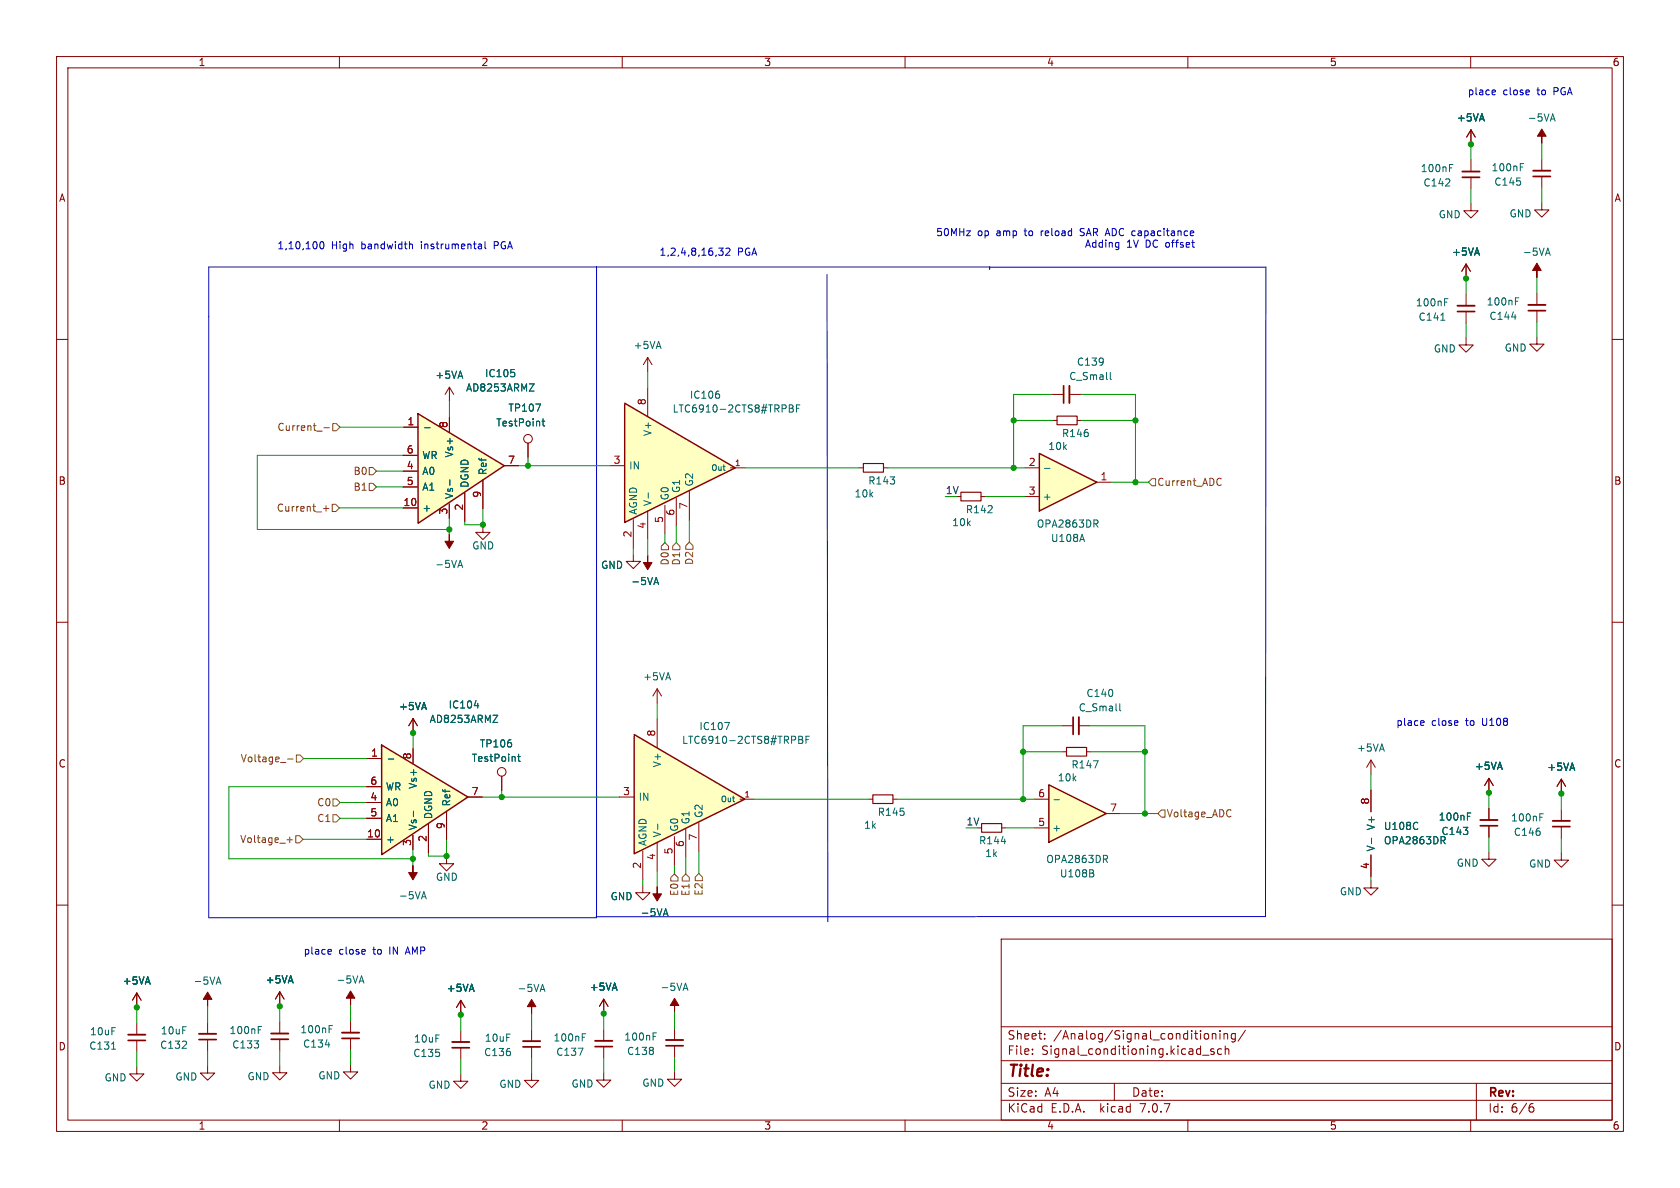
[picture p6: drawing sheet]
<svg xmlns="http://www.w3.org/2000/svg" width="297mm" height="210mm" viewBox="0 0 297 210" stroke-linecap="round" stroke-linejoin="round" font-family="sans-serif">
<g fill="none" stroke="#840000" stroke-width=".18">
<path d="M10 10h277v190h-277zM12 12h273v186h-273zM60 10v2M110 10v2M160 10v2M210 10v2M260 10v2M260 23l-.7 1.2M260 23v2.5M260 23l.8 1.2M10 60h2M259.2 46.7l-.8 1.3"/>
<path d="M259.2 46.7v2.5M259.2 46.7l.7 1.3M271.7 59.6v1.2h1.3l-1.3 1.3-1.3-1.3h1.3M271.7 51.9v2M271.7 54.9v2M285 60h2M114.5 63.2l-.8 1.3M114.5 63.2v2.5M114.5 63.2l.8 1.3M10 110h2M285 110h2M73 127l-.7 1.3"/>
<path d="M73 127v2.6M73 127l.8 1.3M10 160h2M285 160h2M24.2 175.5l-.8 1.3M24.2 175.5v2.6M24.2 175.5l.7 1.3M177 166h108v32h-108zM60 198v2M110 198v2M160 198v2M177 194.5h108"/>
<path d="M177 191.5h108M177 187.5h108M177 181.5h108M182.5 186.3v.1M182.5 185.5v.1M184.7 183.6v.1M184.7 182.8v.1M197 191.5v3M210 198v2M212.6 186.5h1.1M213.2 182.7l.3 .1 .2 .2-.1 .6-.4 .1M214.3 182.8l.2-.1 .4 .1 .1 .9"/>
<path d="M214.3 182.7v1M214.6 185.5l-.4-.1-.2 .2 .1 .2 .5 .2v.3h-.6M215.7 182.2v.1M215.7 182.7v1M216 185.5l-.5-.1-.3 .3v.4l.2 .2h.6M216.4 182.8l.2-.1 .4 .1v.9M216.4 182.7v1M216.6 185.5l.2-.1 .4 .1v.9M216.6 184.9v1.5M218.4 182.8l-.4-.1-.3 .3v.4l.1 .2h.6M218.4 182.7v1.2l-.3 .3-.4-.1M220.2 182.1l-1.3 2"/>
<path d="M260 198v2M261 191.5v6.5M270.6 195.7h.3l.3 .3-.1 .5-.5 .1M271 195.1l-.4 .1"/>
</g>
<g fill="#840000" stroke="#840000" stroke-width=".18">
<path d="M272.6 22.8l.7 1.3h-.7v1.2v-1.2h-.8z"/>
<path d="M271.7 46.5l.8 1.3h-.8v1.3v-1.3h-.8z"/>
</g>
<path d="M274.2 21h.6M274.5 20.1l.4 1.3M267.2 56h.8M267.9 53.3h.4M267.9 52.6h.6M273.3 44.8h.6M273.6 43.9l.5 1.2" fill="none" stroke="#006464" stroke-width=".18"/>
<path d="M270.2 53.9h3" fill="none" stroke="#840000" stroke-width=".33"/>
<path d="M270.2 54.9h3" fill="none" stroke="#840000" stroke-width=".3"/>
<path d="M110.4 71.3l19.6 11.4-19.6 9.7z" fill="#ffffc2"/>
<path d="M110.4 71.3l19.6 11.4-19.6 9.7v-20.9" fill="none" stroke="#840000" stroke-width=".25"/>
<g fill="none" stroke="#840000" stroke-width=".18">
<path d="M260 36v1.3h1.3l-1.3 1.2-1.2-1.2h1.2M260 23v2.5M260 28.3v2M260 31.3v2.1M260 23l-.7 1.2M260 23l.8 1.2M114.5 68.5v5.1M107.8 82.3h2.6M112 91.8v5.1M114.5 90.3v5.1M117.6 89.3v5.1M119.6 88v5.1"/>
<path d="M121.9 86.9v5M129.2 82.7h2.5M73 127l-.7 1.3M73 127v2.6M73 127l.8 1.3M78.9 151.4v1.3h1.3l-1.3 1.2-1.2-1.2h1.2M263.2 142.9v2.1M263.2 146v2M106.7 176.6l-.7 1.3M106.7 176.6v2.6M106.7 176.6l.8 1.3M24.2 188.6v1.2h1.3l-1.3 1.3-1.3-1.3h1.3"/>
<path d="M24.2 180.9v2M24.2 183.9v2.1M36.7 180.7v2.1M36.7 183.8v2M49.5 188.4v1.2h1.2l-1.2 1.3-1.3-1.3h1.3M49.5 180.7v2M49.5 183.7v2.1M62 188.2v1.3h1.2l-1.2 1.3-1.3-1.3h1.3M81.5 189.9v1.2h1.2l-1.2 1.3-1.3-1.3h1.3M94 189.7v1.3h1.2l-1.2 1.3-1.3-1.3h1.3M94 182v2M94 185.1v2"/>
<path d="M119.3 189.5v1.3h1.2l-1.2 1.2-1.3-1.2h1.3M119.3 181.8v2M119.3 184.9v2"/>
</g>
<g fill="none" stroke="#006464" stroke-width=".18">
<path d="M256.2 29.7h.5M256.2 29.1h.7M127.1 69.7l.1 .2-.1 .4M139.5 71.6h.5l.2 .2-.2 .4 .2 .1 .1 .3-.3 .2h-.5zM139.5 72.2h.5M140.8 72.2h.4M141.4 71.6h-.6v1.2M114.6 87.1v1M259.4 144.3h.4M259.4 143.7h.6M38.3 173.6h.6M38.6 172.7l.5 1.3"/>
<path d="M63.6 173.4h.6M63.9 172.5l.4 1.3M117.4 161.6h.6M117.7 160.7l.4 1.2M120.9 174.7h.6M121.2 173.8l.4 1.3M19.7 185.5h.7M45.7 182.1h.4M45.7 181.5h.6M115.5 183.2h.4M115.5 182.6h.6"/>
</g>
<path d="M258.5 30.3h3.1M261.7 145h3M22.7 182.9h3M35.2 182.8h3M47.9 182.7h3.1M92.5 184h3M117.7 183.8h3.1" fill="none" stroke="#840000" stroke-width=".33"/>
<path d="M258.5 31.3h3.1M261.7 146h3M22.7 183.9h3M35.2 183.8h3M47.9 183.7h3.1M92.5 185.1h3M117.7 184.9h3.1" fill="none" stroke="#840000" stroke-width=".3"/>
<g fill="#840000" stroke="#840000" stroke-width=".18">
<path d="M36.7 175.4l.8 1.3h-.8v1.2v-1.2h-.8z"/>
<path d="M62 175.2l.7 1.3h-.7v1.2v-1.2h-.8z"/>
<path d="M119.3 176.5l.7 1.2h-.7v1.3v-1.3h-.8z"/>
<path d="M116.2 156.7v1.3h.7l-.7 1.3-.8-1.3h.8z"/>
</g>
<path d="M67.5 131.7l15.2 9.2-15.2 10.2z" fill="#ffffc2"/>
<path d="M67.5 131.7l15.2 9.2-15.2 10.2z" fill="none" stroke="#840000" stroke-width=".25"/>
<g fill="none" stroke="#840000" stroke-width=".18">
<path d="M64.8 139.1h2.6M64.9 134.1h2.6M73 132.4v2.5M64.8 141.9h2.6M64.8 144.7h2.6M64.8 148.4h2.6M73 147.7v2.5M75.7 145.7v5M78.9 143.4v5.1M82.7 140.9h2.6M106.7 189.7v1.2h1.3l-1.3 1.3-1.2-1.3h1.2M106.7 182v2"/>
<path d="M106.7 185v2"/>
</g>
<path d="M68.7 134.2h.9M83.9 124.7h.7M87.1 126.4h.9l-.9 1.3h.9M73.1 143.4v1M102.2 185.3h.9l-.6 1.3M102.9 183.4h.5M102.9 182.7h.6" fill="none" stroke="#006464" stroke-width=".18"/>
<path d="M105.2 184h3.1" fill="none" stroke="#840000" stroke-width=".33"/>
<path d="M105.2 185h3.1" fill="none" stroke="#840000" stroke-width=".3"/>
<path d="M73.9 73.1l15.3 9.2-15.3 10.2z" fill="#ffffc2"/>
<path d="M73.9 73.2l15.3 9.1-15.3 10.2z" fill="none" stroke="#840000" stroke-width=".25"/>
<g fill="none" stroke="#840000" stroke-width=".18">
<path d="M71.4 75.5h2.5M79.5 68.5v2.5M79.5 73.8v2.5M79.5 68.5l-.8 1.2M79.5 68.5l.7 1.2M71.2 83.3h2.6M71.2 86.1h2.6M71.2 80.5h2.6M71.3 89.8h2.5M79.4 89.1v2.5M82.2 87.1v5.1M85.4 84.8v5.1"/>
<path d="M89.2 82.3h2.5M81.5 176.8l-.8 1.3M81.5 176.8v2.6M81.5 176.8l.7 1.3"/>
</g>
<path d="M75.1 75.6h.9M90.3 65.3h.6M90.9 65.9l.1 .1-.1 .5M93.6 67.9h.8l-.8 1.2h.8M79.5 84.8v1" fill="none" stroke="#006464" stroke-width=".18"/>
<path d="M112.1 129.8l19.6 11.5-19.6 9.6z" fill="#ffffc2"/>
<path d="M112.1 129.8l19.6 11.5-19.6 9.6v-20.8" fill="none" stroke="#840000" stroke-width=".25"/>
<g fill="none" stroke="#840000" stroke-width=".18">
<path d="M93.3 78.3v2.6M85.4 92.8v1.3h1.2l-1.2 1.3-1.3-1.3h1.3M151.9 82.7h.7M156.2 82.7h.7M169.1 87.8h.8M173.4 87.8h.8M116.2 127.1v5M109.5 140.9h2.5M113.6 156.5v1.3h1.3l-1.3 1.3-1.2-1.3h1.2M113.6 150.4v5.1M116.2 148.9v5.1M119.2 147.9v5.1"/>
<path d="M121.2 146.6v5.1M123.5 145.4v5.1M130.8 141.3h2.6M242.4 155.7v1.3h1.2l-1.2 1.2-1.3-1.2h1.3M24.2 175.5l-.8 1.3M24.2 175.5v2.6M24.2 175.5l.7 1.3M49.5 175.3l-.8 1.3M49.5 175.3v2.6M49.5 175.3l.7 1.3M81.5 176.8l-.8 1.3M81.5 176.8v2.6"/>
<path d="M81.5 176.8l.7 1.3M36.7 188.4v1.3h1.3l-1.3 1.3-1.3-1.3h1.3M62 180.5v2M62 183.6v2M81.5 182.2v2M81.5 185.2v2"/>
<circle cx="93.3" cy="77.6" r=".76"/>
</g>
<g fill="none" stroke="#006464" stroke-width=".18">
<path d="M94.7 71.4h.9l-.6 1.3M95.8 74.5h.5M96 74v1.1l.3 .2M128.1 127.7h.9l-.6 1.3M141.2 130.1h.4l.3 .3-.3 .3 .3 .2v.3l-.2 .2h-.5zM141.2 130.7h.4M142.5 130.7h.4M143.1 130.1h-.6v1.3M74.6 158.5h.6M74.9 157.6l.5 1.3M116.3 145.7v.9M57.5 184.7h.8"/>
<path d="M58.2 181.9h.4M58.2 181.3h.6"/>
</g>
<path d="M60.5 182.5h3M79.9 184.2h3.1" fill="none" stroke="#840000" stroke-width=".33"/>
<path d="M60.5 183.6h3M79.9 185.2h3.1" fill="none" stroke="#840000" stroke-width=".3"/>
<path d="M73 153v1.3h.8l-.8 1.2-.8-1.2h.8z" fill="#840000" stroke="#840000" stroke-width=".18"/>
<path d="M152.6 81.9h3.6v1.6h-3.6zM169.9 87h3.5v1.5h-3.5z" fill="none" stroke="#840000" stroke-width=".2"/>
<path d="M185.4 138.7l10.2 5.1-10.2 5.1z" fill="#ffffc2"/>
<path d="M185.4 138.7l10.2 5.1-10.2 5.1z" fill="none" stroke="#840000" stroke-width=".25"/>
<g fill="none" stroke="#840000" stroke-width=".18">
<path d="M187.7 128.3h2M187.8 132.9h.7M190.7 128.3h2.1M192.1 132.9h.8M276 137.7v2.6M276 137.7l-.7 1.3M276 137.7l.8 1.3M172.8 146.4h.7M177.1 146.4h.8M182.9 146.4h2.5M182.9 141.3h2.5M195.6 143.8h2.5"/>
<path d="M276 150.8v1.2h1.3l-1.3 1.3-1.2-1.3h1.2M276 143.1v2M276 146.1v2.1"/>
</g>
<path d="M193.3 134.5h.8l-.5 1.3M198 124.4v1.1l.1 .2M177 148.7h.8M186.3 141.4h1M193.1 154.3l.3 .3-.1 .3-.2 .1M193.2 153.8l.1 .2-.1 .3M195.4 151.9l.4 .6M195.5 151.2l.3 .2-.1 .3-.2 .2M272.2 144.5h.4M272.2 143.9h.6" fill="none" stroke="#006464" stroke-width=".18"/>
<path d="M188.5 132.1h3.6v1.6h-3.6zM173.5 145.6h3.6v1.5h-3.6z" fill="none" stroke="#840000" stroke-width=".2"/>
<path d="M190.7 126.8v3M274.5 145.1h3" fill="none" stroke="#840000" stroke-width=".33"/>
<path d="M189.7 126.8v3M274.5 146.1h3" fill="none" stroke="#840000" stroke-width=".3"/>
<path d="M183.7 80.2l10.2 5-10.2 5.1z" fill="#ffffc2"/>
<path d="M183.7 80.2l10.2 5-10.2 5.1z" fill="none" stroke="#840000" stroke-width=".25"/>
<g fill="none" stroke="#840000" stroke-width=".18">
<path d="M272.6 35.8v1.3h1.2l-1.2 1.3-1.3-1.3h1.3M272.6 28.1v2.1M272.6 31.2v2M259.2 59.7v1.3h1.3l-1.3 1.3-1.3-1.3h1.3M259.2 52v2.1M259.2 55.1v2M71.4 75.5h2.5M79.5 73.8v2.5M93.3 78.3v2.6M186 69.7h2M186.1 74.3h.8M189.1 69.7h2"/>
<path d="M190.4 74.3h.8M71.2 83.3h2.6M71.2 86.1h2.6M71.2 80.5h2.6M71.3 89.8h2.5M79.4 89.1v2.5M82.2 87.1v5.1M85.4 84.8v5.1M89.2 82.3h2.5M112 98v1.2h1.2l-1.2 1.3-1.3-1.3h1.3M181.2 82.7h2.5M181.2 87.8h2.5"/>
<path d="M193.9 85.2h2.5M64.8 139.1h2.6M64.9 134.1h2.6M73 132.4v2.5M88.7 137.2v2.6M116.2 121.8l-.8 1.2M116.2 121.8v2.5M116.2 121.8l.7 1.2M242.4 134.4l-.8 1.2M242.4 134.4v2.5M242.4 139.7v3.8M242.4 134.4l.7 1.2"/>
<path d="M263.2 137.6l-.7 1.3M263.2 137.6v2.5M263.2 137.6l.8 1.3M64.8 141.9h2.6M64.8 144.7h2.6M64.8 148.4h2.6M73 147.7v2.5M75.7 145.7v5M78.9 143.4v5.1M82.7 140.9h2.6M153.5 141.3h.8M157.9 141.3h.7"/>
<path d="M242.4 151.1v3.8M263.2 150.6v1.3h1.3l-1.3 1.3-1.2-1.3h1.2M263.2 142.9v2.1M263.2 146v2"/>
<circle cx="88.7" cy="136.4" r=".76"/>
</g>
<g fill="none" stroke="#006464" stroke-width=".18">
<path d="M268.8 29.5h.4M268.8 28.9h.6M254.7 56.6h.7M255.4 53.4h.4M255.4 52.8h.6M75.1 75.6h.9M90.3 65.3h.6M90.9 65.9l.1 .1-.1 .5M93.6 67.9h.8l-.8 1.2h.8M94.7 71.4h.9l-.6 1.3M95.8 74.5h.5M96 74v1.1l.3 .2"/>
<path d="M196.3 65.8v1.1l.2 .2M79.5 84.8v1M81.1 100h.6M81.4 99.1l.4 1.2M184.7 82.8h.9M191.3 94.5l.4 1.2M193.7 92.6l.4 .6M193.9 91.9l.2 .3v.3l-.2 .1M115.7 103h.6M116 102.1l.4 1.2M68.7 134.2h.9M83.9 124.7h.7"/>
<path d="M87.1 126.4h.9l-.9 1.3h.9M91.5 133.7h.5M91.7 133.3v1.1l.3 .2M73.1 143.4v1M242.5 148.2v.9M250.6 145.4v.1M250.6 146.5v.1M255.1 148.6l.4 .6M255.4 148.4l-.2 .2M259.4 144.3h.4M259.4 143.7h.6M95.6 174.9h.6"/>
<path d="M95.9 174l.4 1.3M117.4 161.6h.6M117.7 160.7l.4 1.2"/>
</g>
<path d="M186.9 73.6h3.5v1.5h-3.5zM154.3 140.5h3.6v1.5h-3.6z" fill="none" stroke="#840000" stroke-width=".2"/>
<g fill="#840000" stroke="#840000" stroke-width=".18">
<path d="M79.4 94.4v1.3h.8l-.8 1.3-.7-1.3h.7z"/>
<path d="M114.5 98.2v1.2h.8l-.8 1.3-.8-1.3h.8z"/>
<path d="M94 176.7l.7 1.3h-.7v1.2v-1.2h-.8z"/>
</g>
<path d="M271 30.2h3.1M257.7 54.1h3M189.1 68.2v3" fill="none" stroke="#840000" stroke-width=".33"/>
<path d="M271 31.2h3.1M257.7 55.1h3M188 68.2v3" fill="none" stroke="#840000" stroke-width=".3"/>
<g fill="none" stroke="#725600" stroke-width=".18">
<path d="M56 76.2h1M57.3 75.6h.9M58.8 74.9h.7l.6 .6-.6 .6h-.7zM57.2 89.9h.9M57.6 89.4v1M58.7 89.2h.7l.6 .6-.6 .6h-.7zM65.3 82.7h.6l.6 .6-.6 .6h-.6zM65.3 85.4h.6l.6 .7-.6 .6h-.6zM117.6 95.9l.6 .6v.7h-1.3v-.7zM119.6 95.9l.6 .6v.7h-1.3v-.7zM121.2 96.5l.7-.7 .6 .7v.6h-1.3zM203.7 84.6h.6v1.3h-.6l-.7-.7z"/>
<path d="M215.5 84.6l.4 .1M215.9 85.7l-.4 .1M50.8 134.2h1M52.4 133.5h.6l.7 .6-.7 .6h-.6zM50.7 148.5h1M51.2 148v.9M52.3 147.7h.6l.7 .7-.7 .6h-.6zM58.9 144h.6l.6 .7-.6 .6h-.6zM58.9 141.2h.6l.6 .7-.6 .6h-.6zM119.2 154.5l.7 .6v.7h-1.3v-.7zM121.2 154.5l.7 .6v.7h-1.3v-.7zM123.5 154.4l.7 .6v.7h-1.3v-.7z"/>
<path d="M205.3 143.2h.7v1.2h-.7l-.6-.6zM217.4 143.1l.2 .1M217.6 144.3l-.2 .1"/>
</g>
<g fill="none" stroke="#0000c2" stroke-width=".18">
<path d="M264 15.9l.3 .1 .1 .2-.6 .1M264.3 16.7l-.3 .1M270.3 16l.1 .2-.6 .1M56.7 42.8l.1-.1a.68 .68 0 0 1 .5 .7 .68 .68 0 0 1-.5 .6l-.1-.1-.2-.4zM72.4 43.2h.5v.8M84.7 43.1l.4 .1v.8M85.1 43.9l-.4 .1M85.1 43.4l-.4 .1M85.7 42.7v1.1l.2 .2M105.5 47.2v115h-68.6v-115h186.9M127.1 43.9h.7l-.4 .4 .4 .2v.4l-.2 .2h-.4M128.3 44l.5-.1 .2 .3-.7 .9h.7"/>
<path d="M146.2 48.5l.2 114.4M175 47.2v.4M191 41.6l.1 .1M191.2 40.4l-.2 .2 .2 .4M197.7 42.9h.1M197.8 42.9v1l-.1 .2M197.8 43.6l-.1 .1M223.8 47.2l-.1 114.8h-51.1M251.3 127.4l.4 .1 .1 .2-.7 .1M251.7 128.2h-.4M257.7 127.5v.2l-.6 .1M58.2 167.8l.3 .1 .1 .2-.6 .2"/>
<path d="M58.5 168.6l-.3 .1M64.5 167.9l.1 .2-.6 .2M105.4 162.1h67.1"/>
</g>
<g fill="none" stroke="#009600" stroke-width=".18">
<path d="M260 25.5v2.8M260 33.4v2.6M272.6 25.3v2.8M272.6 33.2v2.6M259.2 49.2v2.8M259.2 57.1v2.6M271.7 49.1v2.8M271.7 56.9v2.7M60.1 75.5h11.3M79.5 71v2.8M114.5 65.7v2.8M179.2 74.3h6.9"/>
<path d="M186 69.7h-6.8v13M191.1 69.7h9.6v15.5M191.2 74.3h9.5M60 89.8h11.3M66.5 83.3h4.7M66.5 86.1h4.7M71.2 80.5h-25.7v13.1h33.9M79.4 91.6v2.8M82.2 92.2v.6h3.2M85.4 89.9v2.9M91.7 82.3h16.1M93.3 80.9v1.4"/>
<path d="M112 96.9v1.1M114.5 95.4v2.8M117.6 94.4v1.5M119.6 93.1v2.8M121.9 91.9v3.9M131.7 82.7h20.2M156.9 82.7h24.3M174.2 87.8h7M196.4 85.2h6.6M53.7 134.1h11.2M64.8 139.1h-24.3v12.7h32.5M73 129.6v2.8"/>
<path d="M88.7 139.8v1.1M116.2 124.3v2.8M180.9 132.9h6.9M187.7 128.3h-6.8v13M192.8 128.3h9.6v15.5M192.9 132.9h9.5M242.4 136.9v2.8M53.6 148.4h11.2M60.1 144.7h4.7M60.1 141.9h4.7M73 150.2v2.8M75.7 150.7v.6h3.2"/>
<path d="M78.9 148.5v2.9M85.3 140.9h24.2M113.6 155.5v1M116.2 154v2.7M119.2 153v1.5M121.2 151.7v2.8M123.5 150.5v3.9M133.4 141.3h20.1M158.6 141.3h24.3M177.9 146.4h5M198.1 143.8h6.6M242.4 154.9v.8"/>
<path d="M263.2 140.1v2.8M263.2 148v2.6M276 140.3v2.8M276 148.2v2.6M24.2 178.1v2.8M36.7 177.9v2.8M49.5 177.9v2.8M62 177.7v2.8M81.5 179.4v2.8M94 179.2v2.8M106.7 179.2v2.8M119.3 179v2.8"/>
<path d="M24.2 186v2.6M36.7 185.8v2.6M49.5 185.8v2.6M62 185.6v2.6M81.5 187.2v2.7M94 187.1v2.6M106.7 187v2.7M119.3 186.9v2.6"/>
</g>
<g fill="#009600" stroke="#009600" stroke-width=".18">
<circle cx="79.4" cy="93.6" r=".46"/>
<circle cx="73" cy="129.6" r=".46"/>
<circle cx="85.4" cy="92.8" r=".46"/>
<circle cx="93.3" cy="82.3" r=".46"/>
<circle cx="179.2" cy="82.7" r=".46"/>
<circle cx="179.2" cy="74.3" r=".46"/>
<circle cx="180.9" cy="141.3" r=".46"/>
<circle cx="180.9" cy="132.9" r=".46"/>
<circle cx="200.7" cy="85.2" r=".46"/>
<circle cx="73" cy="151.8" r=".46"/>
<circle cx="49.5" cy="177.9" r=".46"/>
<circle cx="24.2" cy="178.1" r=".46"/>
<circle cx="202.4" cy="132.9" r=".46"/>
<circle cx="202.4" cy="143.8" r=".46"/>
<circle cx="276" cy="140.3" r=".46"/>
<circle cx="263.2" cy="140.1" r=".46"/>
<circle cx="88.7" cy="140.9" r=".46"/>
<circle cx="78.9" cy="151.3" r=".46"/>
<circle cx="200.7" cy="74.3" r=".46"/>
<circle cx="259.2" cy="49.2" r=".46"/>
<circle cx="260" cy="25.5" r=".46"/>
<circle cx="106.7" cy="179.2" r=".46"/>
<circle cx="81.5" cy="179.4" r=".46"/>
</g>
<text font-size="2.8" fill="#840000" x="178" y="190.9">Title:</text>
<g font-size="2.1" fill="#840000">
<text x="178" y="184">Sheet:</text>
<text x="186.2" y="184">/Analog/Signal_conditioning/</text>
<text x="178" y="186.7">File:</text>
<text x="184.1" y="186.7">Signal_conditioning.kicad_sch</text>
<text x="178" y="196.9">KiCad</text>
<text x="178" y="194.1">Size:</text>
<text x="184.7" y="194.1">A4</text>
<text x="185.7" y="196.9">E.D.A.</text>
<text x="194.6" y="196.9">kicad</text>
<text x="200" y="194.1">Date:</text>
<text x="201.8" y="196.9">7.0.7</text>
<text x="263" y="194.3">Rev:</text>
<text x="263" y="196.9">Id:</text>
<text x="267.1" y="196.9">6/6</text>
</g>
<g font-size="1.8" fill="#840000">
<text x="35" y="11.9">1</text>
<text x="85" y="11.9">2</text>
<text x="135" y="11.9">3</text>
<text x="185" y="11.9">4</text>
<text x="235" y="11.9">5</text>
<text x="285" y="11.9">6</text>
<text x="10.3" y="35.9">A</text>
<text x="285.3" y="35.9">A</text>
<text x="10.3" y="85.9">B</text>
<text x="285.3" y="85.9">B</text>
<text x="10.3" y="135.9">C</text>
<text x="285.3" y="135.9">C</text>
<text x="10.3" y="185.9">D</text>
<text x="285.3" y="185.9">D</text>
<text x="35" y="199.9">1</text>
<text x="85" y="199.9">2</text>
<text x="135" y="199.9">3</text>
<text x="185" y="199.9">4</text>
<text x="235" y="199.9">5</text>
<text x="285" y="199.9">6</text>
</g>
<g font-size="1.8" fill="#0000c2">
<text x="259.4" y="16.9">place</text>
<text x="265.7" y="16.9">close</text>
<text x="271.9" y="16.9">to</text>
<text x="274.9" y="16.9">PGA</text>
<text x="165.4" y="41.8">50MHz</text>
<text x="172.8" y="41.8">op</text>
<text x="176.3" y="41.8">amp</text>
<text x="181.4" y="41.8">to</text>
<text x="184.5" y="41.8">reload</text>
<text x="191.6" y="41.8">SAR ADC capacitance</text>
<text x="48.9" y="44.1">1,10,100</text>
<text x="58.6" y="44.1">High</text>
<text x="64" y="44.1">bandwidth</text>
<text x="74.7" y="44.1">instrumental</text>
<text x="87.8" y="44.1">PGA</text>
<text x="116.5" y="45.3">1,2,4,8,16,32</text>
<text x="130.4" y="45.3">PGA</text>
<text x="191.7" y="43.9">Adding</text>
<text x="199.2" y="43.9">1V</text>
<text x="202.6" y="43.9">DC offset</text>
<text x="246.8" y="128.4">place</text>
<text x="253.1" y="128.4">close</text>
<text x="259.3" y="128.4">to</text>
<text x="262.3" y="128.4">U108</text>
<text x="53.6" y="168.8">place</text>
<text x="59.9" y="168.8">close</text>
<text x="66.1" y="168.8">to</text>
<text x="69.1" y="168.8">IN</text>
<text x="72.2" y="168.8">AMP</text>
</g>
<g font-size="1.8" fill="#006464">
<text x="257.5" y="21.7">+5VA</text>
<text x="270" y="21.7">-5VA</text>
<text x="251.1" y="30.6">100nF</text>
<text x="251.6" y="33.2">C142</text>
<text x="263.6" y="30.5">100nF</text>
<text x="264.1" y="33">C145</text>
<text x="254.2" y="38.8">GND</text>
<text x="266.8" y="38.6">GND</text>
<text x="256.6" y="45.4">+5VA</text>
<text x="269.1" y="45.4">-5VA</text>
<text x="250.2" y="54.4">100nF</text>
<text x="250.7" y="56.9">C141</text>
<text x="262.7" y="54.2">100nF</text>
<text x="263.2" y="56.7">C144</text>
<text x="111.9" y="61.9">+5VA</text>
<text x="190.3" y="64.8">C139</text>
<text x="253.4" y="62.5">GND</text>
<text x="265.9" y="62.4">GND</text>
<text x="76.9" y="67.2">+5VA</text>
<text x="82.3" y="69.4">AD8253ARMZ</text>
<text x="85.6" y="66.9">IC105</text>
<text x="121.9" y="70.7">IC106</text>
<text x="188.9" y="67.4">C_Small</text>
<text x="87.6" y="75.6">TestPoint</text>
<text x="89.8" y="73">TP107</text>
<text x="115.4" y="77.2" transform="rotate(-90 115.4 77.2)">V+</text>
<text x="118.8" y="73.1">LTC6910-2CTS8#TRPBF</text>
<text x="187.6" y="77.5">R146</text>
<text x="74.5" y="81.4">WR</text>
<text x="80.3" y="81" transform="rotate(-90 80.3 81)">Vs+</text>
<text x="111.1" y="83.2">IN</text>
<text x="185.2" y="79.8">10k</text>
<text x="74.5" y="84.2">A0</text>
<text x="74.5" y="86.9">A1</text>
<text x="80.3" y="88.3" transform="rotate(-90 80.3 88.3)">Vs-</text>
<text x="83" y="86.3" transform="rotate(-90 83 86.3)">DGND</text>
<text x="86.2" y="84.1" transform="rotate(-90 86.2 84.1)">Ref</text>
<text x="115.4" y="89.6" transform="rotate(-90 115.4 89.6)">V-</text>
<text x="118.4" y="88.5" transform="rotate(-90 118.4 88.5)">G0</text>
<text x="120.4" y="87.2" transform="rotate(-90 120.4 87.2)">G1</text>
<text x="122.7" y="86.1" transform="rotate(-90 122.7 86.1)">G2</text>
<text x="151" y="88.1">10k</text>
<text x="153.4" y="85.9">R143</text>
<text x="184.3" y="88.6">+</text>
<text x="74.6" y="90.7">+</text>
<text x="112.8" y="91.1" transform="rotate(-90 112.8 91.1)">AGND</text>
<text x="168.2" y="93.2">10k</text>
<text x="170.6" y="90.9">R142</text>
<text x="183.2" y="93.5">OPA2863DR</text>
<text x="76.8" y="100.6">-5VA</text>
<text x="83.4" y="97.3">GND</text>
<text x="106.2" y="100.8">GND</text>
<text x="185.7" y="96">U108A</text>
<text x="111.5" y="103.6">-5VA</text>
<text x="70.4" y="125.7">+5VA</text>
<text x="79.2" y="125.5">IC104</text>
<text x="113.6" y="120.5">+5VA</text>
<text x="190.6" y="126">C_Small</text>
<text x="192" y="123.4">C140</text>
<text x="75.9" y="128">AD8253ARMZ</text>
<text x="120.5" y="131.7">LTC6910-2CTS8#TRPBF</text>
<text x="123.5" y="129.3">IC107</text>
<text x="83.3" y="134.9">TestPoint</text>
<text x="84.7" y="132.3">TP106</text>
<text x="117" y="135.8" transform="rotate(-90 117 135.8)">V+</text>
<text x="189.3" y="136">R147</text>
<text x="239.8" y="133.1">+5VA</text>
<text x="260.6" y="136.3">+5VA</text>
<text x="273.4" y="136.4">+5VA</text>
<text x="68.1" y="142.7">A0</text>
<text x="68.1" y="139.9">WR</text>
<text x="73.9" y="139.6" transform="rotate(-90 73.9 139.6)">Vs+</text>
<text x="79.8" y="142.6" transform="rotate(-90 79.8 142.6)">Ref</text>
<text x="112.8" y="141.8">IN</text>
<text x="186.9" y="138.3">10k</text>
<text x="68.1" y="145.5">A1</text>
<text x="68.1" y="149.2">+</text>
<text x="73.9" y="146.9" transform="rotate(-90 73.9 146.9)">Vs-</text>
<text x="76.6" y="144.9" transform="rotate(-90 76.6 144.9)">DGND</text>
<text x="114.5" y="149.7" transform="rotate(-90 114.5 149.7)">AGND</text>
<text x="117" y="148.1" transform="rotate(-90 117 148.1)">V-</text>
<text x="120.1" y="147.1" transform="rotate(-90 120.1 147.1)">G0</text>
<text x="122.1" y="145.8" transform="rotate(-90 122.1 145.8)">G1</text>
<text x="124.4" y="144.7" transform="rotate(-90 124.4 144.7)">G2</text>
<text x="152.7" y="146.7">1k</text>
<text x="155.1" y="144.4">R145</text>
<text x="173" y="149.5">R144</text>
<text x="185.9" y="147.2">+</text>
<text x="243.2" y="146.9" transform="rotate(-90 243.2 146.9)">V+</text>
<text x="244.6" y="149.5">OPA2863DR</text>
<text x="244.6" y="146.9">U108C</text>
<text x="254.2" y="145.3">100nF</text>
<text x="254.7" y="147.8">C143</text>
<text x="267" y="145.4">100nF</text>
<text x="267.5" y="148">C146</text>
<text x="77" y="155.9">GND</text>
<text x="174.1" y="151.7">1k</text>
<text x="184.9" y="152.8">OPA2863DR</text>
<text x="187.3" y="155.3">U108B</text>
<text x="243.2" y="150.6" transform="rotate(-90 243.2 150.6)">V-</text>
<text x="257.4" y="153.4">GND</text>
<text x="270.2" y="153.6">GND</text>
<text x="70.4" y="159.2">-5VA</text>
<text x="107.8" y="159.3">GND</text>
<text x="236.8" y="158.5">GND</text>
<text x="113.2" y="162.2">-5VA</text>
<text x="21.6" y="174.2">+5VA</text>
<text x="34.1" y="174.3">-5VA</text>
<text x="46.9" y="174">+5VA</text>
<text x="59.4" y="174.1">-5VA</text>
<text x="78.9" y="175.5">+5VA</text>
<text x="91.4" y="175.6">-5VA</text>
<text x="104.1" y="175.3">+5VA</text>
<text x="116.7" y="175.4">-5VA</text>
<text x="15.7" y="185.8">C131</text>
<text x="15.8" y="183.2">10uF</text>
<text x="28.2" y="185.6">C132</text>
<text x="28.3" y="183.1">10uF</text>
<text x="40.5" y="183">100nF</text>
<text x="41" y="185.5">C133</text>
<text x="53" y="182.9">100nF</text>
<text x="53.5" y="185.4">C134</text>
<text x="73.1" y="184.5">10uF</text>
<text x="85.6" y="184.4">10uF</text>
<text x="97.8" y="184.3">100nF</text>
<text x="110.3" y="184.2">100nF</text>
<text x="18.4" y="191.4">GND</text>
<text x="30.9" y="191.2">GND</text>
<text x="43.7" y="191.2">GND</text>
<text x="56.2" y="191">GND</text>
<text x="73" y="187">C135</text>
<text x="85.5" y="186.9">C136</text>
<text x="98.2" y="186.8">C137</text>
<text x="110.8" y="186.7">C138</text>
<text x="75.7" y="192.7">GND</text>
<text x="88.2" y="192.5">GND</text>
<text x="100.9" y="192.5">GND</text>
<text x="113.5" y="192.3">GND</text>
</g>
<g font-size="1.8" fill="#a90000">
<text x="114.2" y="71.7" transform="rotate(-90 114.2 71.7)">8</text>
<text x="71.9" y="75.3">1</text>
<text x="79.2" y="75.8" transform="rotate(-90 79.2 75.8)">8</text>
<text x="71.8" y="83">4</text>
<text x="71.8" y="80.2">6</text>
<text x="89.7" y="82.1">7</text>
<text x="108.4" y="82.1">3</text>
<text x="181.8" y="82.4">2</text>
<text x="71.2" y="89.5">10</text>
<text x="71.8" y="85.8">5</text>
<text x="85.1" y="88.1" transform="rotate(-90 85.1 88.1)">9</text>
<text x="181.8" y="87.5">3</text>
<text x="194.5" y="85">1</text>
<text x="79.2" y="91.1" transform="rotate(-90 79.2 91.1)">3</text>
<text x="81.9" y="90.3" transform="rotate(-90 81.9 90.3)">2</text>
<text x="111.7" y="95.1" transform="rotate(-90 111.7 95.1)">2</text>
<text x="114.2" y="93.6" transform="rotate(-90 114.2 93.6)">4</text>
<text x="117.3" y="92.6" transform="rotate(-90 117.3 92.6)">5</text>
<text x="119.3" y="91.3" transform="rotate(-90 119.3 91.3)">6</text>
<text x="121.6" y="90.1" transform="rotate(-90 121.6 90.1)">7</text>
<text x="115.9" y="130.3" transform="rotate(-90 115.9 130.3)">8</text>
<text x="65.5" y="133.8">1</text>
<text x="72.8" y="134.3" transform="rotate(-90 72.8 134.3)">8</text>
<text x="65.4" y="141.6">4</text>
<text x="65.4" y="138.8">6</text>
<text x="83.3" y="140.6">7</text>
<text x="110.1" y="140.6">3</text>
<text x="183.4" y="141">6</text>
<text x="196.1" y="143.6">7</text>
<text x="242.1" y="142.3" transform="rotate(-90 242.1 142.3)">8</text>
<text x="64.8" y="148.1">10</text>
<text x="65.4" y="144.4">5</text>
<text x="72.7" y="149.6" transform="rotate(-90 72.7 149.6)">3</text>
<text x="75.5" y="148.9" transform="rotate(-90 75.5 148.9)">2</text>
<text x="78.7" y="146.7" transform="rotate(-90 78.7 146.7)">9</text>
<text x="121" y="149.8" transform="rotate(-90 121 149.8)">6</text>
<text x="123.3" y="148.7" transform="rotate(-90 123.3 148.7)">7</text>
<text x="183.4" y="146.1">5</text>
<text x="113.4" y="153.7" transform="rotate(-90 113.4 153.7)">2</text>
<text x="115.9" y="152.1" transform="rotate(-90 115.9 152.1)">4</text>
<text x="119" y="151.1" transform="rotate(-90 119 151.1)">5</text>
<text x="242.1" y="153.7" transform="rotate(-90 242.1 153.7)">4</text>
</g>
<g font-size="1.8" fill="#725600">
<text x="48.9" y="76.4">Current_-</text>
<text x="62.4" y="84.2">B0</text>
<text x="62.4" y="86.9">B1</text>
<text x="204.5" y="86.1">Current_ADC</text>
<text x="48.8" y="90.7">Current_+</text>
<text x="118.4" y="100.1" transform="rotate(-90 118.4 100.1)">D0</text>
<text x="120.4" y="100.1" transform="rotate(-90 120.4 100.1)">D1</text>
<text x="122.7" y="100" transform="rotate(-90 122.7 100)">D2</text>
<text x="42.5" y="135">Voltage_-</text>
<text x="56" y="142.7">C0</text>
<text x="42.3" y="149.2">Voltage_+</text>
<text x="56" y="145.5">C1</text>
<text x="206.2" y="144.7">Voltage_ADC</text>
<text x="120.1" y="158.5" transform="rotate(-90 120.1 158.5)">E0</text>
<text x="122.1" y="158.5" transform="rotate(-90 122.1 158.5)">E1</text>
<text x="124.4" y="158.4" transform="rotate(-90 124.4 158.4)">E2</text>
</g>
<g font-size="1.8" fill="#009600">
<text x="167.1" y="87.4">1V</text>
<text x="170.8" y="146">1V</text>
</g>
<g font-size="1.4" fill="#006464">
<text x="125.6" y="83.4">Out</text>
<text x="127.3" y="142">Out</text>
</g>
<g font-size="1.4" fill="#a90000">
<text x="129.8" y="82.4">1</text>
<text x="131.5" y="141">1</text>
</g>
</svg>
